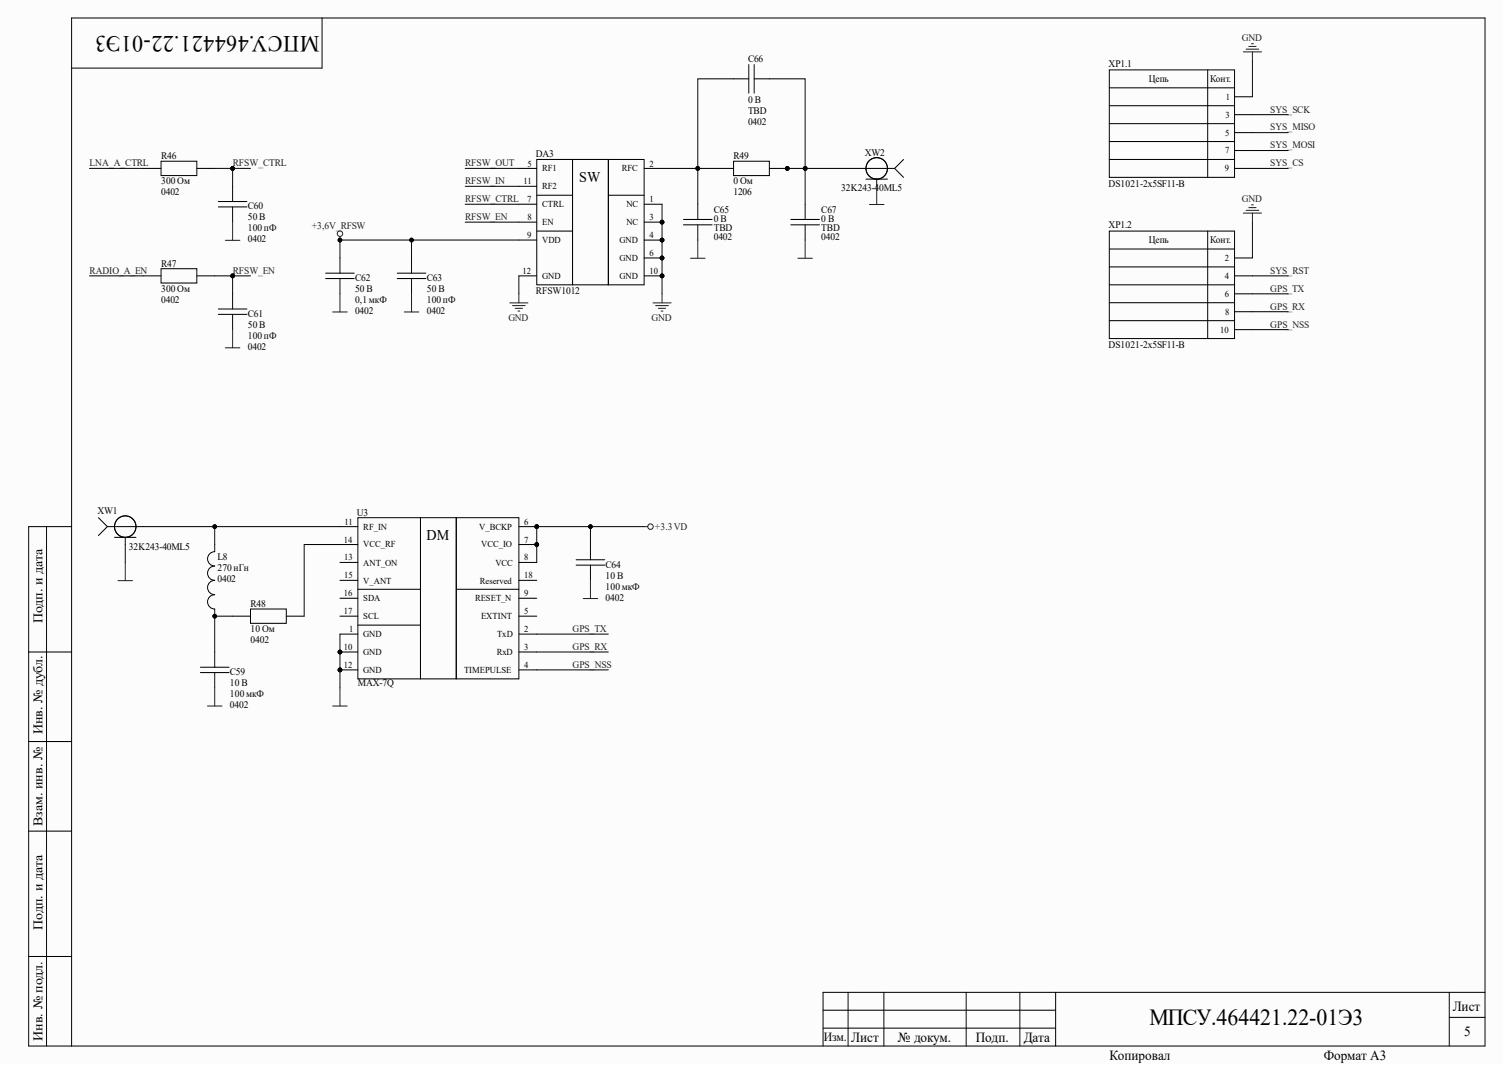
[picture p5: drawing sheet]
<svg xmlns="http://www.w3.org/2000/svg" width="420mm" height="297mm" viewBox="0 0 420 297" stroke-linecap="round" stroke-linejoin="round" font-family="sans-serif">
<g fill="#fcfcfc">
<path d="M0 0h419.5v296.7h-419.5z" fill-rule="evenodd"/>
<path d="M0 0h419.5v296.7h-419.5z" fill-rule="evenodd"/>
</g>
<g fill="none" stroke="#000" stroke-width=".28">
<path d="M89.9 5v14h-69.9M209 18v8M210.5 18v8M204.8 22h4.2M210.5 22h4.2M194.8 57v4.2M224.7 57v4.2M239.7 47h10M241.7 50h6M244.7 50v2M249.7 47l2.5 2.5M252.2 44.5l-2.5 2.5"/>
<path d="M190.8 61.2h8M190.8 62.7h8M194.8 62.7v4.3M220.7 61.2h8M220.7 62.7h8M224.7 62.7v4.3M13 146.9v144.9M20 146.9h-12v144.9h406.5v-286.8h-394.5v286.8M8 181.9h12M8 206.8h12M8 231.8h12M8 266.8h12"/>
<path d="M236.7 276.8v15M246.7 276.8v15M269.7 276.8v15M284.7 276.8v15M294.7 276.8v15M404.5 276.8v15M414.5 276.8h-184.8v15M229.7 281.8h65M229.7 286.8h65M404.5 283.8h10"/>
<circle cx="244.7" cy="47" r="3"/>
</g>
<g fill="none" stroke="#202020" stroke-width=".28">
<path d="M242.7 57h4M244.7 52v5M192.7 72h4.1M194.8 67v5M222.7 72h4.1M224.7 67v5M142.3 84.5h5.1M143.1 85.2h3.5M143.8 86h2M144.6 86.8h.5M144.8 81.9v2.6M182.3 84.5h5"/>
<path d="M183 85.2h3.6M183.8 86h2M184.5 86.8h.5M184.8 81.9v2.6"/>
</g>
<circle cx="184.8" cy="62" r=".51" fill="#030303"/>
<circle cx="184.8" cy="62" r=".51" fill="none" stroke="#030303" stroke-width=".28"/>
<circle cx="184.8" cy="67" r=".51" fill="#030303"/>
<circle cx="184.8" cy="67" r=".51" fill="none" stroke="#030303" stroke-width=".28"/>
<circle cx="184.8" cy="72" r=".51" fill="#030303"/>
<circle cx="184.8" cy="72" r=".51" fill="none" stroke="#030303" stroke-width=".28"/>
<circle cx="184.8" cy="76.9" r=".51" fill="#030303"/>
<circle cx="184.8" cy="76.9" r=".51" fill="none" stroke="#030303" stroke-width=".28"/>
<path d="M149.8 44.5h10v34.9h-10zM149.8 54.5h10M159.8 44.5h10v34.9h-10zM169.8 44.5h10v34.9h-10zM169.8 54.5h10M179.8 57h5M179.8 47h5M149.8 64.5h10M179.8 62h5" fill="none" stroke="#000" stroke-width=".28"/>
<circle cx="184.8" cy="62" r=".51" fill="#030303"/>
<circle cx="184.8" cy="62" r=".51" fill="none" stroke="#030303" stroke-width=".28"/>
<path d="M179.8 67h5" fill="none" stroke="#000" stroke-width=".28"/>
<circle cx="184.8" cy="67" r=".51" fill="#030303"/>
<circle cx="184.8" cy="67" r=".51" fill="none" stroke="#030303" stroke-width=".28"/>
<path d="M144.8 47h5M179.8 71.9h5" fill="none" stroke="#000" stroke-width=".28"/>
<circle cx="184.8" cy="72" r=".51" fill="#030303"/>
<circle cx="184.8" cy="72" r=".51" fill="none" stroke="#030303" stroke-width=".28"/>
<path d="M144.8 57h5M144.8 62h5M144.8 67h5M179.8 76.9h5" fill="none" stroke="#000" stroke-width=".28"/>
<circle cx="184.8" cy="76.9" r=".51" fill="#030303"/>
<circle cx="184.8" cy="76.9" r=".51" fill="none" stroke="#030303" stroke-width=".28"/>
<g fill="none" stroke="#000" stroke-width=".28">
<path d="M40 47h5M45 45h9.9v4h-9.9zM54.9 47h5M60.9 56.2h8M60.9 57.7h8M64.9 52v4.2M64.9 57.7v4.3M144.8 52h5M40 76.9h5M45 74.9h9.9v4h-9.9zM54.9 76.9h5M144.8 76.9h5"/>
<path d="M60.9 86.2h8M60.9 87.7h8M64.9 81.9v4.3M64.9 87.7v4.2"/>
</g>
<path d="M62.9 67h4.1M64.9 62v5M62.9 97h4.1M64.9 91.9v5.1" fill="none" stroke="#202020" stroke-width=".28"/>
<circle cx="64.9" cy="47" r=".51" fill="#030303"/>
<circle cx="64.9" cy="47" r=".51" fill="none" stroke="#030303" stroke-width=".28"/>
<circle cx="64.9" cy="76.9" r=".51" fill="#030303"/>
<circle cx="64.9" cy="76.9" r=".51" fill="none" stroke="#030303" stroke-width=".28"/>
<path d="M90.9 76.2h8M90.9 77.7h8M94.9 71.9v4.3M94.9 77.7v4.2M110.9 76.2h8M110.9 77.7h8M114.9 71.9v4.3M114.9 77.7v4.2" fill="none" stroke="#000" stroke-width=".28"/>
<g fill="none" stroke="#202020" stroke-width=".28">
<path d="M94.9 65.9v1.1M92.9 87h4M94.9 81.9v5.1M112.8 87h4.1M114.9 81.9v5.1"/>
<circle cx="94.9" cy="65.2" r=".76"/>
</g>
<circle cx="94.9" cy="67" r=".51" fill="#030303"/>
<circle cx="94.9" cy="67" r=".51" fill="none" stroke="#030303" stroke-width=".28"/>
<circle cx="149.8" cy="146.9" r=".51" fill="#030303"/>
<circle cx="149.8" cy="146.9" r=".51" fill="none" stroke="#030303" stroke-width=".28"/>
<circle cx="149.8" cy="151.9" r=".51" fill="#030303"/>
<circle cx="149.8" cy="151.9" r=".51" fill="none" stroke="#030303" stroke-width=".28"/>
<circle cx="94.9" cy="181.9" r=".51" fill="#030303"/>
<circle cx="94.9" cy="181.9" r=".51" fill="none" stroke="#030303" stroke-width=".28"/>
<circle cx="94.9" cy="186.8" r=".51" fill="#030303"/>
<circle cx="94.9" cy="186.8" r=".51" fill="none" stroke="#030303" stroke-width=".28"/>
<path d="M144.8 146.9h5M94.9 176.9h5M144.8 171.9h5M144.8 176.9h5M144.8 181.9h5M144.8 186.8h5" fill="none" stroke="#000" stroke-width=".28"/>
<circle cx="149.8" cy="146.9" r=".51" fill="#030303"/>
<circle cx="149.8" cy="146.9" r=".51" fill="none" stroke="#030303" stroke-width=".28"/>
<path d="M144.8 151.9h5" fill="none" stroke="#000" stroke-width=".28"/>
<circle cx="149.8" cy="151.9" r=".51" fill="#030303"/>
<circle cx="149.8" cy="151.9" r=".51" fill="none" stroke="#030303" stroke-width=".28"/>
<path d="M144.8 156.9h5M144.8 166.9h5M94.9 181.9h5" fill="none" stroke="#000" stroke-width=".28"/>
<circle cx="94.9" cy="181.9" r=".51" fill="#030303"/>
<circle cx="94.9" cy="181.9" r=".51" fill="none" stroke="#030303" stroke-width=".28"/>
<path d="M94.9 146.9h5M94.9 186.8h5" fill="none" stroke="#000" stroke-width=".28"/>
<circle cx="94.9" cy="186.8" r=".51" fill="#030303"/>
<g fill="none" stroke="#030303" stroke-width=".28">
<path d="M199.8 47h-5v10"/>
<circle cx="94.9" cy="186.8" r=".51"/>
</g>
<g fill="none" stroke="#000" stroke-width=".28">
<path d="M309.6 19.5h35v30h-35zM337.1 19.5v30M309.6 24.5h35M309.6 29.5h35M309.6 34.5h35M309.6 39.5h35M344.6 27h5M344.6 32h5M344.6 37h5M309.6 44.5h35M344.6 42h5M344.6 47h5"/>
<path d="M309.6 64.5h35v29.9h-35zM309.6 69.5h35M309.6 74.4h35M309.6 79.4h35M337.1 64.5v29.9M344.6 71.9h5M344.6 76.9h5M309.6 84.4h35M309.6 89.4h35M344.6 82h5M344.6 86.9h5M344.6 91.9h5"/>
<path d="M27.5 144.4l2.5 2.5M30 146.9h10M30 146.9l-2.5 2.5M32 149.9h6M35 149.9v2M59.9 151.9v2a2 2 0 0 0-2 2 2 2 0 0 0 2 2 2 2 0 0 0-2 2 2 2 0 0 0 2 2 2 2 0 0 0-2 2 2 2 0 0 0 2 2 2 2 0 0 0-2 2 2 2 0 0 0 2 2v2M94.9 156.9h5M94.9 151.9h5M99.9 144.4h17.5v44.9h-17.5zM117.4 144.4h10v44.9h-10zM127.4 144.4h17.4v44.9h-17.4zM160.8 157.6h8"/>
<path d="M160.8 156.1h8M164.8 151.9v4.2M164.8 157.6v4.3M64.9 171.9h5M69.9 169.9h10v4h-10zM79.9 171.9h5M94.9 161.9h5M94.9 166.9h5M94.9 171.9h5M99.9 164.4h17.5M99.9 174.4h17.5M127.4 164.4h17.4"/>
<path d="M144.8 161.9h5M55.9 187.6h8M55.9 186.1h8M59.9 181.9v4.2M59.9 187.6v4.2"/>
<circle cx="35" cy="146.9" r="3"/>
</g>
<g fill="none" stroke="#202020" stroke-width=".28">
<path d="M347 14.5h5.1M347.8 13.7h3.6M348.6 12.9h2M349.3 12.2h.5M349.6 14.5v2.5M347 59.4h5.1M347.8 58.7h3.6M348.6 57.9h2M349.3 57.1h.5M349.6 59.4v2.6M35 156.9v5M179.8 146.9h1"/>
<path d="M32.9 161.9h4.1M162.8 166.9h4M164.8 161.9v5M57.9 196.9h4.1M59.9 191.8v5.1M92.9 196.9h4M94.9 191.8v5.1"/>
<circle cx="181.6" cy="146.9" r=".76"/>
</g>
<circle cx="194.8" cy="47" r=".51" fill="#030303"/>
<g fill="none" stroke="#030303" stroke-width=".28">
<path d="M204.8 22h-10v25"/>
<circle cx="194.8" cy="47" r=".51"/>
</g>
<circle cx="194.8" cy="47" r=".51" fill="#030303"/>
<g fill="none" stroke="#030303" stroke-width=".28">
<path d="M214.7 22h10v25h-5"/>
<circle cx="194.8" cy="47" r=".51"/>
</g>
<circle cx="219.7" cy="47" r=".51" fill="#030303"/>
<circle cx="219.7" cy="47" r=".51" fill="none" stroke="#030303" stroke-width=".28"/>
<circle cx="224.7" cy="47" r=".51" fill="#030303"/>
<g fill="none" stroke="#030303" stroke-width=".28">
<path d="M224.7 47v10"/>
<circle cx="224.7" cy="47" r=".51"/>
</g>
<circle cx="224.7" cy="47" r=".51" fill="#030303"/>
<g fill="none" stroke="#030303" stroke-width=".28">
<path d="M224.7 47h15"/>
<circle cx="224.7" cy="47" r=".51"/>
</g>
<circle cx="224.7" cy="47" r=".51" fill="#030303"/>
<g fill="none" stroke="#030303" stroke-width=".28">
<path d="M184.8 47h10"/>
<circle cx="224.7" cy="47" r=".51"/>
</g>
<circle cx="194.8" cy="47" r=".51" fill="#030303"/>
<g fill="none" stroke="#030303" stroke-width=".28">
<path d="M129.9 52h14.9M129.9 47h14.9M184.8 57v24.9"/>
<circle cx="194.8" cy="47" r=".51"/>
</g>
<circle cx="184.8" cy="62" r=".51" fill="#030303"/>
<circle cx="184.8" cy="62" r=".51" fill="none" stroke="#030303" stroke-width=".28"/>
<circle cx="184.8" cy="67" r=".51" fill="#030303"/>
<circle cx="184.8" cy="67" r=".51" fill="none" stroke="#030303" stroke-width=".28"/>
<circle cx="184.8" cy="72" r=".51" fill="#030303"/>
<circle cx="184.8" cy="72" r=".51" fill="none" stroke="#030303" stroke-width=".28"/>
<circle cx="184.8" cy="76.9" r=".51" fill="#030303"/>
<g fill="none" stroke="#030303" stroke-width=".28">
<path d="M59.9 47h5v5M144.8 76.9v5"/>
<circle cx="184.8" cy="76.9" r=".51"/>
</g>
<circle cx="64.9" cy="47" r=".51" fill="#030303"/>
<g fill="none" stroke="#030303" stroke-width=".28">
<path d="M25 47h15M59.9 76.9h5v5"/>
<circle cx="64.9" cy="47" r=".51"/>
</g>
<circle cx="64.9" cy="76.9" r=".51" fill="#030303"/>
<g fill="none" stroke="#030303" stroke-width=".28">
<path d="M64.9 76.9h5"/>
<circle cx="64.9" cy="76.9" r=".51"/>
</g>
<circle cx="64.9" cy="76.9" r=".51" fill="#030303"/>
<g fill="none" stroke="#030303" stroke-width=".28">
<path d="M64.9 47h5M25 76.9h15"/>
<circle cx="64.9" cy="76.9" r=".51"/>
</g>
<circle cx="64.9" cy="47" r=".51" fill="#030303"/>
<g fill="none" stroke="#030303" stroke-width=".28">
<path d="M129.9 57h14.9M114.9 67h29.9M129.9 62h14.9"/>
<circle cx="64.9" cy="47" r=".51"/>
</g>
<circle cx="114.9" cy="67" r=".51" fill="#030303"/>
<g fill="none" stroke="#030303" stroke-width=".28">
<path d="M94.9 71.9v-4.9h20v4.9"/>
<circle cx="114.9" cy="67" r=".51"/>
</g>
<circle cx="94.9" cy="67" r=".51" fill="#030303"/>
<circle cx="94.9" cy="67" r=".51" fill="none" stroke="#030303" stroke-width=".28"/>
<circle cx="114.9" cy="67" r=".51" fill="#030303"/>
<g fill="none" stroke="#030303" stroke-width=".28">
<path d="M94.9 176.9v14.9"/>
<circle cx="114.9" cy="67" r=".51"/>
</g>
<circle cx="94.9" cy="186.8" r=".51" fill="#030303"/>
<circle cx="94.9" cy="186.8" r=".51" fill="none" stroke="#030303" stroke-width=".28"/>
<circle cx="94.9" cy="181.9" r=".51" fill="#030303"/>
<g fill="none" stroke="#030303" stroke-width=".28">
<path d="M35 151.9v5M164.8 146.9v5"/>
<circle cx="94.9" cy="181.9" r=".51"/>
</g>
<circle cx="164.8" cy="146.9" r=".51" fill="#030303"/>
<g fill="none" stroke="#030303" stroke-width=".28">
<path d="M179.8 146.9h-30v10M149.8 176.9h20M149.8 181.9h20M149.8 186.8h20"/>
<circle cx="164.8" cy="146.9" r=".51"/>
</g>
<circle cx="149.8" cy="151.9" r=".51" fill="#030303"/>
<circle cx="149.8" cy="151.9" r=".51" fill="none" stroke="#030303" stroke-width=".28"/>
<circle cx="149.8" cy="146.9" r=".51" fill="#030303"/>
<circle cx="149.8" cy="146.9" r=".51" fill="none" stroke="#030303" stroke-width=".28"/>
<circle cx="164.8" cy="146.9" r=".51" fill="#030303"/>
<g fill="none" stroke="#030303" stroke-width=".28">
<path d="M40 146.9h54.9M94.9 151.9h-10v20"/>
<circle cx="164.8" cy="146.9" r=".51"/>
</g>
<circle cx="59.9" cy="146.9" r=".51" fill="#030303"/>
<g fill="none" stroke="#030303" stroke-width=".28">
<path d="M59.9 171.9h5"/>
<circle cx="59.9" cy="146.9" r=".51"/>
</g>
<circle cx="59.9" cy="171.9" r=".51" fill="#030303"/>
<g fill="none" stroke="#030303" stroke-width=".28">
<path d="M59.9 146.9v5"/>
<circle cx="59.9" cy="171.9" r=".51"/>
</g>
<circle cx="59.9" cy="146.9" r=".51" fill="#030303"/>
<g fill="none" stroke="#030303" stroke-width=".28">
<path d="M59.9 171.9v10"/>
<circle cx="59.9" cy="146.9" r=".51"/>
</g>
<circle cx="59.9" cy="171.9" r=".51" fill="#030303"/>
<g fill="none" stroke="#030303" stroke-width=".28">
<path d="M349.6 17v10M349.6 32h10M349.6 37h10M349.6 47h10M349.6 42h10M349.6 76.9h10M349.6 62v9.9M349.6 82h10M349.6 86.9h10M349.6 91.9h10"/>
<circle cx="59.9" cy="171.9" r=".51"/>
</g>
<circle cx="219.7" cy="47" r=".51" fill="#030303"/>
<circle cx="219.7" cy="47" r=".51" fill="none" stroke="#030303" stroke-width=".28"/>
<path d="M204.8 45h9.9v4h-9.9zM214.7 47h5" fill="none" stroke="#000" stroke-width=".28"/>
<circle cx="219.7" cy="47" r=".51" fill="#030303"/>
<circle cx="219.7" cy="47" r=".51" fill="none" stroke="#030303" stroke-width=".28"/>
<path d="M199.8 47h5" fill="none" stroke="#000" stroke-width=".28"/>
<g font-size="6.4">
<text x="89.2" y="9.9" transform="rotate(-180 89.2 9.9)">МПСУ.464421.22-01Э3</text>
<text x="320.8" y="285.9">МПСУ.464421.22-01Э3</text>
</g>
<g font-size="4.1">
<text x="161.7" y="50.8">SW</text>
<text x="119.1" y="150.7">DM</text>
</g>
<g font-size="3.9">
<text x="405.5" y="282.1">Лист</text>
<text x="237.6" y="290.6">Лист</text>
<text x="250.6" y="290.6">№ докум.</text>
<text x="272.4" y="290.6">Подп.</text>
<text x="285.7" y="290.6">Дата</text>
<text x="408.7" y="289">5</text>
<text x="309.7" y="295.6">Копировал</text>
<text x="369.5" y="295.6">Формат А3</text>
</g>
<g font-size="3.7">
<text x="11.8" y="173.8" transform="rotate(-90 11.8 173.8)">Подп. и дата</text>
<text x="11.8" y="204.8" transform="rotate(-90 11.8 204.8)">Инв. № дубл.</text>
<text x="11.8" y="230.3" transform="rotate(-90 11.8 230.3)">Взам. инв. №</text>
<text x="11.8" y="259.3" transform="rotate(-90 11.8 259.3)">Подп. и дата</text>
<text x="11.8" y="290.3" transform="rotate(-90 11.8 290.3)">Инв. № подл.</text>
</g>
<text font-size="3.5" x="229.9" y="290.4">Изм.</text>
<g font-size="2.8" fill="#202020">
<text x="346.6" y="11.3">GND</text>
<text x="354.6" y="31.4">SYS_SCK</text>
<text x="354.6" y="36.4">SYS_MISO</text>
<text x="354.6" y="41.4">SYS_MOSI</text>
<text x="24.9" y="46.4">LNA_A_CTRL</text>
<text x="64.9" y="46.4">RFSW_CTRL</text>
<text x="129.8" y="46.4">RFSW_OUT</text>
<text x="354.6" y="46.4">SYS_CS</text>
<text x="129.8" y="51.4">RFSW_IN</text>
<text x="129.8" y="56.3">RFSW_CTRL</text>
<text x="346.6" y="56.3">GND</text>
<text x="87" y="63.8">+3,6V_RFSW</text>
<text x="129.8" y="61.3">RFSW_EN</text>
<text x="24.9" y="76.4">RADIO_A_EN</text>
<text x="64.9" y="76.4">RFSW_EN</text>
<text x="354.6" y="76.4">SYS_RST</text>
<text x="354.6" y="81.4">GPS_TX</text>
<text x="141.9" y="89.5">GND</text>
<text x="181.9" y="89.5">GND</text>
<text x="354.6" y="86.4">GPS_RX</text>
<text x="354.6" y="91.4">GPS_NSS</text>
<text x="182.8" y="147.8">+3.3VD</text>
<text x="159.8" y="176.3">GPS_TX</text>
<text x="159.8" y="181.3">GPS_RX</text>
<text x="159.8" y="186.3">GPS_NSS</text>
</g>
<g font-size="2.8">
<text x="208.8" y="17.2">C66</text>
<text x="309.4" y="18.6">XP1.1</text>
<text x="320.7" y="22.9">Цепь</text>
<text x="337.7" y="22.9">Конт.</text>
<text x="208.8" y="28.7">0 В</text>
<text x="208.8" y="31.7">TBD</text>
<text x="208.8" y="34.8">0402</text>
<text x="45" y="44.4">R46</text>
<text x="149.6" y="43.9">DA3</text>
<text x="204.7" y="44.4">R49</text>
<text x="241.4" y="43.4">XW2</text>
<text x="45" y="51.4">300Ом</text>
<text x="204.7" y="51.4">0 Ом</text>
<text x="234.7" y="53.4">32K243-4</text>
<text x="245.4" y="53.4">0ML5</text>
<text x="309.4" y="52.2">DS1021-2x5SF11-B</text>
<text x="45" y="54.5">0402</text>
<text x="69.2" y="58.4">C60</text>
<text x="199.2" y="59.4">C65</text>
<text x="204.7" y="54.5">1206</text>
<text x="229.3" y="59.4">C67</text>
<text x="69.2" y="61.4">50 В</text>
<text x="69.2" y="64.5">100пФ</text>
<text x="199.2" y="61.8">0 В</text>
<text x="199.2" y="64.4">TBD</text>
<text x="229.3" y="61.8">0 В</text>
<text x="229.3" y="64.4">TBD</text>
<text x="309.4" y="63.6">XP1.2</text>
<text x="69.2" y="67.5">0402</text>
<text x="199.2" y="66.8">0402</text>
<text x="229.3" y="66.8">0402</text>
<text x="320.7" y="67.8">Цепь</text>
<text x="337.7" y="67.8">Конт.</text>
<text x="45" y="74.4">R47</text>
<text x="45" y="81.4">300Ом</text>
<text x="99.1" y="81.5">50 В</text>
<text x="99.1" y="78.4">C62</text>
<text x="119.1" y="81.5">50 В</text>
<text x="119.1" y="78.4">C63</text>
<text x="149.6" y="81.9">RFSW1012</text>
<text x="45" y="84.4">0402</text>
<text x="69.2" y="88.4">C61</text>
<text x="99.1" y="84.5">0,1 мкФ</text>
<text x="99.1" y="87.6">0402</text>
<text x="119.1" y="84.5">100пФ</text>
<text x="119.1" y="87.6">0402</text>
<text x="69.2" y="91.4">50 В</text>
<text x="69.2" y="94.5">100пФ</text>
<text x="69.2" y="97.5">0402</text>
<text x="309.4" y="97.1">DS1021-2x5SF11-B</text>
<text x="27.2" y="143.3">XW1</text>
<text x="99.6" y="143.8">U3</text>
<text x="35.9" y="153.3">32K243-40ML5</text>
<text x="60.7" y="159.4">270нГн</text>
<text x="60.7" y="156.3">L8</text>
<text x="169" y="161.4">10 В</text>
<text x="169" y="158.4">C64</text>
<text x="60.7" y="162.4">0402</text>
<text x="169" y="164.4">100мкФ</text>
<text x="169" y="167.5">0402</text>
<text x="69.9" y="169.3">R48</text>
<text x="69.9" y="176.3">10 Ом</text>
<text x="69.9" y="179.3">0402</text>
<text x="64.2" y="191.3">10 В</text>
<text x="64.2" y="188.3">C59</text>
<text x="99.9" y="191.3">MAX-7Q</text>
<text x="64.2" y="194.4">100мкФ</text>
<text x="64.2" y="197.4">0402</text>
</g>
<g font-size="2.5">
<text x="342.1" y="27.8">1</text>
<text x="342.1" y="32.8">3</text>
<text x="342" y="37.8">5</text>
<text x="147.2" y="46.4">5</text>
<text x="151.4" y="47.8">RF1</text>
<text x="173.6" y="47.8">RFC</text>
<text x="181.3" y="46.4">2</text>
<text x="341.9" y="47.8">9</text>
<text x="342" y="42.8">7</text>
<text x="146.1" y="51.4">11</text>
<text x="151.4" y="52.8">RF2</text>
<text x="147.1" y="56.4">7</text>
<text x="151.4" y="57.8">CTRL</text>
<text x="174.9" y="57.8">NC</text>
<text x="181.3" y="56.4">1</text>
<text x="147.2" y="61.4">8</text>
<text x="151.4" y="62.8">EN</text>
<text x="174.9" y="62.8">NC</text>
<text x="181.3" y="61.4">3</text>
<text x="147.1" y="66.4">9</text>
<text x="151.4" y="67.8">VDD</text>
<text x="172.9" y="67.8">GND</text>
<text x="181.3" y="66.4">4</text>
<text x="181.3" y="71.4">6</text>
<text x="145.9" y="76.4">12</text>
<text x="151.4" y="77.8">GND</text>
<text x="172.9" y="72.8">GND</text>
<text x="172.9" y="77.8">GND</text>
<text x="181.3" y="76.4">10</text>
<text x="341.9" y="72.8">2</text>
<text x="341.9" y="77.8">4</text>
<text x="341.9" y="82.8">6</text>
<text x="342" y="87.8">8</text>
<text x="340.6" y="92.8">10</text>
<text x="96.1" y="146.3">11</text>
<text x="101.4" y="147.7">RF_IN</text>
<text x="133.8" y="147.7">V_BCKP</text>
<text x="146.3" y="146.3">6</text>
<text x="96" y="151.3">14</text>
<text x="101.4" y="152.7">VCC_RF</text>
<text x="134.3" y="152.7">VCC_IO</text>
<text x="146.3" y="151.3">7</text>
<text x="96.1" y="156.3">13</text>
<text x="96.1" y="161.3">15</text>
<text x="101.4" y="157.8">ANT_ON</text>
<text x="138.3" y="157.8">VCC</text>
<text x="146.3" y="156.3">8</text>
<text x="146.3" y="161.3">18</text>
<text x="96" y="166.3">16</text>
<text x="101.4" y="162.8">V_ANT</text>
<text x="101.4" y="167.7">SDA</text>
<text x="132.6" y="167.7">RESET_N</text>
<text x="133.9" y="162.8">Reserved</text>
<text x="146.3" y="166.3">9</text>
<text x="96" y="171.3">17</text>
<text x="101.4" y="172.7">SCL</text>
<text x="134.3" y="172.7">EXTINT</text>
<text x="146.3" y="171.3">5</text>
<text x="97.4" y="176.3">1</text>
<text x="101.4" y="177.7">GND</text>
<text x="138.8" y="177.7">TxD</text>
<text x="146.3" y="176.3">2</text>
<text x="96" y="181.3">10</text>
<text x="101.4" y="182.7">GND</text>
<text x="138.7" y="182.7">RxD</text>
<text x="146.3" y="181.3">3</text>
<text x="96" y="186.3">12</text>
<text x="101.4" y="187.7">GND</text>
<text x="129.6" y="187.7">TIMEPULSE</text>
<text x="146.3" y="186.3">4</text>
</g>
</svg>
